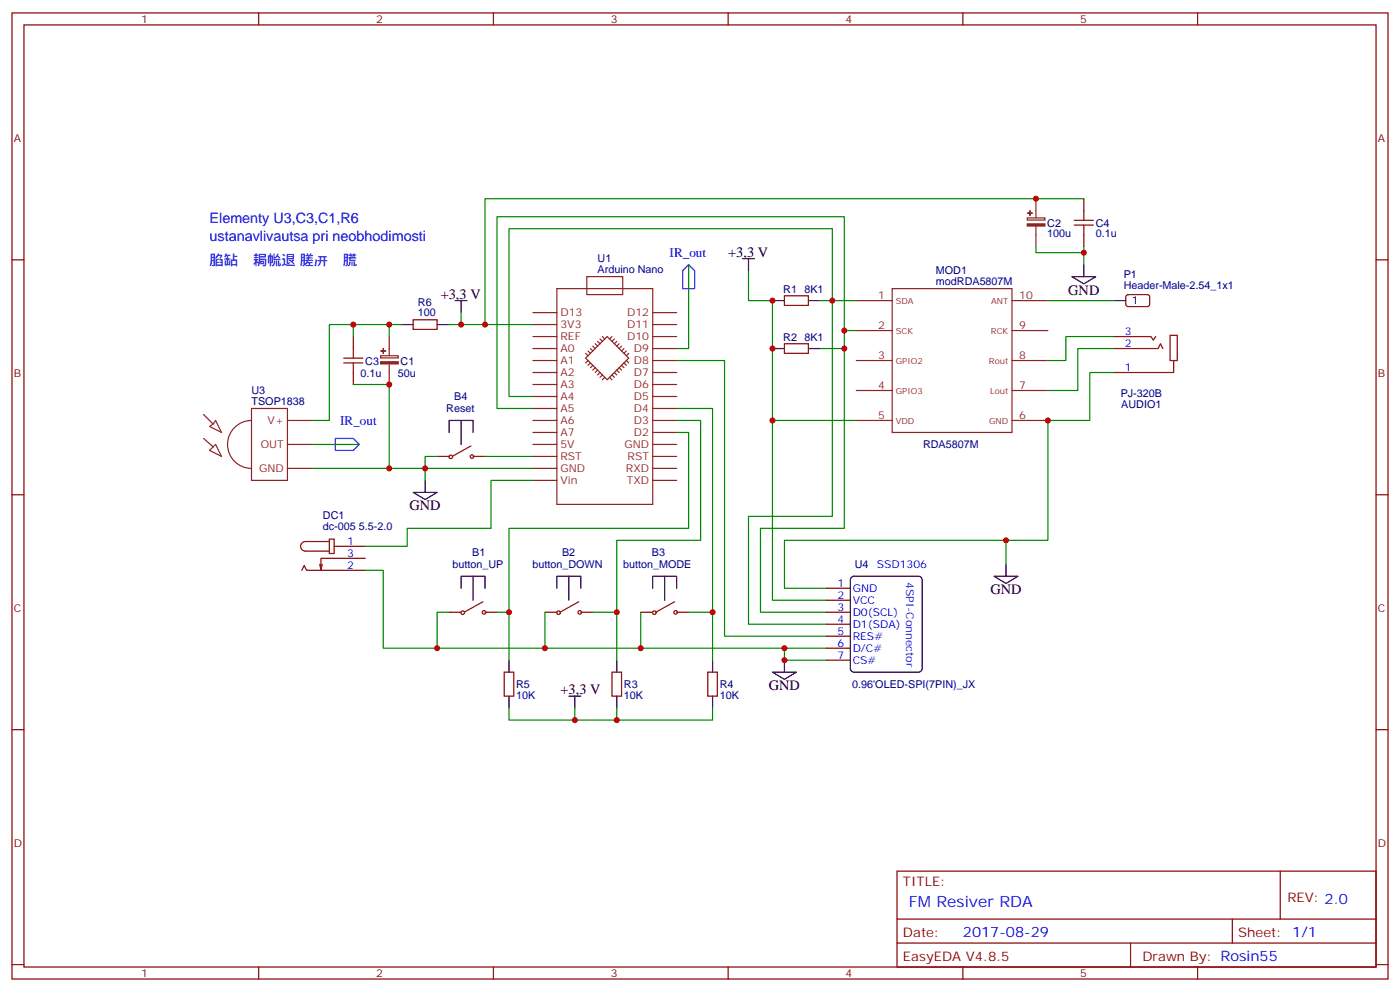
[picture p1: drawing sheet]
<svg xmlns="http://www.w3.org/2000/svg" width="412mm" height="292mm" viewBox="0 0 412 292" stroke-linecap="round" stroke-linejoin="round" font-family="sans-serif">
<g fill="none" stroke="#870000" stroke-width=".35">
<path d="M3.5 3.8h405.4v284.3h-405.4zM7.1 7.3h398.2v277.3h-398.2zM76.2 3.8v3.5M145.3 3.8v3.5M214.5 3.8v3.5M283.6 3.8v3.5M352.8 3.8v3.5M319.3 58.5v3.5M3.5 76.5h3.6M319.3 69.1v3.5M405.3 76.5h3.6M104.1 99.1v3.5"/>
<path d="M121.7 94.1h7.1v2.8h-7.1zM231.1 87.1h7v2.8h-7zM328.1 99.1h10.9l.7 1 .7-1M331.8 86.9l.5-.2 5.9 .1 .5 .6-.1 2.4-.6 .4h-6l-.4-.7v-2.1zM344.7 98.7h2.1v7.4h-2.1zM104.1 109.6v3.6M231.1 101.2h7v2.8h-7zM328.1 102.6h13l.7-1.4 .7 1.4M345.7 106.1v3.5h-17.6M128.8 134.3h3.5M139.3 134.3h3.6M3.5 145.6h3.6"/>
<path d="M97 158.7h1.4v4.2h-1.4zM97 159.4h-7a1.41 1.41 0 0 0-1.5 1.4 1.41 1.41 0 0 0 1.5 1.4h7M405.3 145.6h3.6M88.9 167.9l.7-1.5 .7 1.5h17.3M94.9 166.1l-.4 1.8M98.4 160.8h9.2M107.6 164.3h-13.1v3.6l-.3-1.8M243.4 176.7h7.1M243.4 173.1h7.1M132.3 180.2h3.5M142.9 180.2h3.5M148.5 197.8h2.8v7.1h-2.8z"/>
<path d="M160.5 180.2h3.5M171.1 180.2h3.5M180.3 197.8h2.8v7.1h-2.8zM188.7 180.2h3.6M199.3 180.2h3.5M208.5 197.8h2.8v7.1h-2.8zM243.4 180.2h7.1M243.4 194.3h7.1M243.4 190.8h7.1M243.4 187.3h7.1M243.4 183.7h7.1M3.5 214.8h3.6"/>
<path d="M405.3 214.8h3.6M264.2 256.4h141.1v28.2h-141.1zM377.1 256.4v14.1M264.2 270.5h141.1M264.2 277.6h141.1M333 277.6v7M363 270.5v7.1M3.5 283.9h3.6M76.2 284.6v3.5M145.3 284.6v3.5M214.5 284.6v3.5M283.6 284.6v3.5"/>
<path d="M352.8 284.6v3.5M405.3 283.9h3.6"/>
</g>
<g fill="none" stroke="#8c2424" stroke-width=".35">
<path d="M305.2 58.5v5.6M302.6 64.1h5.2v.7h-5.2zM305.2 66.6v6M114.7 99.1v5.6M157 95.5h7M157 99.1h7M157 92h7M164 84.9h28.3v63.5h-28.3zM172.9 81.4h10.5v5.3h-10.5zM176.7 99.8l.7 .7M177.4 99.1l.8 .7M180.3 99.1l-.7 .7"/>
<path d="M181 99.8l-.7 .7M192.3 95.5h7M192.3 99.1h7M192.3 92h7M252.2 88.5h10.6M252.2 97.3h10.6M262.8 84.9h35.3v42.4h-35.3zM298.1 88.5h10.6M298.1 97.3h10.6M112.1 104.7h5.2v.6h-5.2zM114.7 107.2v6M157 102.6h7"/>
<path d="M157 106.1h7M157 109.6h7M157 113.2h7M157 116.7h7M172.5 105.4l6.4-6.3 6.3 6.3-6.3 6.4zM172.5 104l.7 .7M173.2 103.3l.7 .7M173.2 106.1l-.7 .7M173.9 102.6l.7 .7M173.9 106.8l-.7 .7M174.6 101.9l.7 .7M174.6 107.5l-.7 .7"/>
<path d="M175.3 101.2l.7 .7M175.3 108.2l-.7 .7M176 100.5l.7 .7M176 108.9l-.7 .7M176.7 109.6l-.7 .7M177.4 110.3l-.7 .8M178.2 111.1l-.8 .7M179.6 111.1l.7 .7M180.3 110.3l.7 .8M181 109.6l.7 .7M181.7 108.9l.7 .7M181.7 100.5l-.7 .7"/>
<path d="M182.4 108.2l.7 .7M182.4 101.2l-.7 .7M183.1 107.5l.7 .7M183.1 101.9l-.7 .7M183.8 106.8l.7 .7M183.8 102.6l-.7 .7M184.5 106.1l.7 .7M184.5 103.3l-.7 .7M185.2 104l-.7 .7M192.3 102.6h7M192.3 106.1h7M192.3 109.6h7"/>
<path d="M192.3 113.2h7M192.3 116.7h7M252.2 106.1h10.6M252.2 114.9h10.6M298.1 106.1h10.6M298.1 114.9h10.6M60 122l2.8 2.8M60 129l2.8 2.5M63.5 130.8l1.8 3.5-3.6-1.7zM63.5 123.8l1.8 3.5-3.6-1.8 1.1-.7zM74.1 123.8a7.1 7.1 0 0 0-7.1 7 7.1 7.1 0 0 0 7.1 7.1M74.1 120.2h10.6v21.2h-10.6z"/>
<path d="M84.7 123.8h7M84.7 130.8h7M84.7 137.9h7M157 120.2h7M157 123.8h7M157 127.3h7M157 130.8h7M157 134.3h7M157 137.9h7M192.3 120.2h7M192.3 123.8h7M192.3 127.3h7"/>
<path d="M192.3 130.8h7M192.3 134.3h7M192.3 137.9h7M252.2 123.8h10.6M298.1 123.8h10.6M157 141.4h7M192.3 141.4h7"/>
</g>
<g fill="none" stroke="#008700" stroke-width=".35">
<path d="M319.3 58.5h-176.4v37M202.8 77.9v24.7h-3.5M220.5 79.7v8.8h7v35.3M305.2 72.6v1.8h14.1M319.3 72.6v5.3M104.1 95.5h-7.1v28.3h-5.3M114.7 95.5v3.6M118.2 95.5h-14.1v3.6M135.8 92v3.5h-3.5M135.8 95.5h21.2M241.7 88.5h3.5v63.5h-24.7v31.7h22.9M248.7 97.3h3.5"/>
<path d="M252.2 88.5h-7v-21.2h-95.3v49.4h7.1M308.7 88.5h19.4M328.1 99.1h-14.1v7h-5.3M104.1 113.2h10.6v24.7M199.3 106.1h14.1v81.2h30M241.7 102.6h7v-38.8h-102.3v56.4h10.6M248.7 102.6v52.9h-24.7v24.7h19.4M328.1 109.6h-7.1v14.2h-12.3v35.2h-12.4M328.1 102.6h-10.6v12.3h-8.8M91.7 137.9h65.3M91.7 130.8h14.1M128.8 134.3h-3.6v7.1"/>
<path d="M142.9 134.3h14.1M199.3 120.2h10.6v74.1M199.3 123.8h7.1v35.2h-24.7v21.2h-7.1M199.3 127.3h3.5v28.2h-52.9v38.8M252.2 123.8h-24.7v52.9h15.9M157 141.4h-12.4v14.1h-24.7v5.3h-12.3M107.6 167.9h5.3v22.9h15.9M296.3 166.1v-7.1h-65.2v14.1h12.3M132.3 180.2h-3.5v10.6h31.7M146.4 180.2h3.5M160.5 180.2v10.6h28.2M181.7 180.2v14.1"/>
<path d="M188.7 180.2v10.6h42.4M202.8 180.2h7.1M243.4 190.8h-12.3v3.5h12.3M149.9 208.4v3.5h19.4M169.3 208.4v3.5h12.4M181.7 208.4v3.5h28.2v-3.5"/>
</g>
<g fill="none" stroke="#000" stroke-width=".35">
<path d="M218.7 76.1h3.5M220.5 76.1v3.6M319.3 77.9v3.5M118.2 95.5h3.5M128.8 95.5h3.5M134.1 88.5h3.5M135.8 88.5v3.5M227.5 88.5h3.6M238.1 88.5h3.6M315.7 81.4h7.1l-3.5 2.1zM328.1 88.5h3.5M227.5 102.6h3.6"/>
<path d="M238.1 102.6h3.6M132.3 127.3v-3.5h7v3.5M135.8 123.8v7M121.7 144.9h7.1l-3.6 2.1zM125.2 141.4v3.5M135.8 173.1v-3.5h7.1v3.5M139.3 169.6v7.1M164 173.1v-3.5h7.1v3.5M167.6 169.6v7.1M192.3 173.1v-3.5h7v3.5M195.8 169.6v7.1M250.7 170l.8-.4h19.1l.8 .4 .2 .7v26.1l-.4 .8-.6 .2h-19.1l-.8-.4-.2-.6v-26.1z"/>
<path d="M292.8 169.6h7.1l-3.6 2.1zM296.3 166.1v3.5M149.9 194.3v3.5M181.7 194.3v3.5M209.9 194.3v3.5M227.5 197.8h7.1l-3.5 2.2zM231.1 194.3v3.5M149.9 204.9v3.5M167.6 204.9h3.5M169.3 204.9v3.5M181.7 204.9v3.5M209.9 204.9v3.5"/>
</g>
<g fill="none" stroke="#a10000" stroke-width=".35">
<path d="M316.4 66.3h5.7M316.4 64.8h5.7M319.3 62v2.8M319.3 66.3v2.8M101.2 106.8h5.7M101.2 105.4h5.7M104.1 102.6v2.8M104.1 106.8v2.8M138.7 131.3l-5.4 2.9M142.3 177.1l-5.4 3M170.5 177.1l-5.4 3M198.7 177.1l-5.4 3"/>
<circle cx="132.8" cy="134.5" r=".53"/>
<circle cx="139" cy="134.4" r=".53"/>
<circle cx="136.3" cy="180.3" r=".53"/>
<circle cx="142.6" cy="180.2" r=".53"/>
<circle cx="164.5" cy="180.3" r=".53"/>
<circle cx="170.8" cy="180.2" r=".53"/>
<circle cx="192.8" cy="180.3" r=".53"/>
<circle cx="199" cy="180.2" r=".53"/>
</g>
<g fill="#8c2424" stroke="#8c2424" stroke-width=".35">
<path d="M112.1 106.5h5.2v.6h-5.2z"/>
<path d="M112.2 103.3h1.4z"/>
<path d="M112.9 102.6v1.4z"/>
<path d="M302.6 65.9h5.2v.6h-5.2z"/>
<path d="M302.7 62.7l1.4 .1z"/>
<path d="M303.4 62v1.4z"/>
</g>
<path d="M202.8 77.9l1.8 1.8v5.2h-3.5v-5.2zM98.8 129h5.3l1.7 1.8-1.7 1.8h-5.3z" fill="none" stroke="#00f" stroke-width=".35"/>
<g fill="#c00">
<circle cx="305.2" cy="58.5" r=".88"/>
<circle cx="149.9" cy="180.2" r=".88"/>
<circle cx="181.7" cy="180.2" r=".88"/>
<circle cx="209.9" cy="180.2" r=".88"/>
<circle cx="308.7" cy="123.8" r=".88"/>
<circle cx="128.8" cy="190.8" r=".88"/>
<circle cx="114.7" cy="113.2" r=".88"/>
<circle cx="114.7" cy="137.9" r=".88"/>
<circle cx="125.2" cy="137.9" r=".88"/>
<circle cx="114.7" cy="95.5" r=".88"/>
<circle cx="160.5" cy="190.8" r=".88"/>
<circle cx="188.7" cy="190.8" r=".88"/>
<circle cx="248.7" cy="97.3" r=".88"/>
<circle cx="245.2" cy="88.5" r=".88"/>
<circle cx="248.7" cy="102.6" r=".88"/>
<circle cx="231.1" cy="190.8" r=".88"/>
<circle cx="181.7" cy="211.9" r=".88"/>
<circle cx="169.3" cy="211.9" r=".88"/>
<circle cx="104.1" cy="95.5" r=".88"/>
<circle cx="319.3" cy="74.4" r=".88"/>
<circle cx="296.3" cy="159" r=".88"/>
<circle cx="227.5" cy="123.8" r=".88"/>
<circle cx="231.1" cy="194.3" r=".88"/>
<circle cx="135.8" cy="95.5" r=".88"/>
<circle cx="142.9" cy="95.5" r=".88"/>
<circle cx="227.5" cy="102.6" r=".88"/>
<circle cx="227.5" cy="88.5" r=".88"/>
</g>
<text font-size="4.6" fill="#00f" x="267.8" y="267">FM Resiver RDA</text>
<g font-size="4.2" fill="#00f">
<text x="61.7" y="65.5">Elementy U3,C3,C1,R6</text>
<text x="61.7" y="70.8">ustanavlivautsa pri neobhodimosti</text>
<text x="61.7" y="77.9">䐄䍄ᑁ䎤㡃退 䐤㕃ꑁ䐠</text>
<text x="283.6" y="275.8">2017-08-29</text>
</g>
<g font-size="4.2">
<text x="214.5" y="75.8">+3,3 V</text>
<text x="129.8" y="88.1">+3,3 V</text>
<text x="314.7" y="86.7">GND</text>
<text x="120.6" y="150.2">GND</text>
<text x="291.7" y="174.9">GND</text>
<text x="226.5" y="203.1">GND</text>
<text x="165.1" y="204.2">+3,3 V</text>
</g>
<g font-size="3.9" fill="#00f">
<text x="197.3" y="75.7">IR_out</text>
<text x="100.2" y="125">IR_out</text>
</g>
<g font-size="3.9" fill="#800">
<text x="266" y="260.6">TITLE:</text>
<text x="379.2" y="265.6">REV: 2.0</text>
<text x="266" y="275.8">Date:</text>
<text x="364.8" y="275.8">Sheet: 1/1</text>
<text x="266" y="282.9">EasyEDA V4.8.5</text>
<text x="336.5" y="282.9">Drawn By: Rosin55</text>
</g>
<g font-size="3.2" fill="#800">
<text x="41.6" y="6.8">1</text>
<text x="110.8" y="6.8">2</text>
<text x="179.9" y="6.8">3</text>
<text x="249.1" y="6.8">4</text>
<text x="318.2" y="6.8">5</text>
<text x="4.1" y="41.9">A</text>
<text x="405.9" y="41.9">A</text>
<text x="4.1" y="111.1">B</text>
<text x="405.9" y="111.1">B</text>
<text x="4.1" y="180.2">C</text>
<text x="405.9" y="180.2">C</text>
<text x="4.1" y="249.3">D</text>
<text x="405.9" y="249.3">D</text>
<text x="41.6" y="287.6">1</text>
<text x="110.8" y="287.6">2</text>
<text x="179.9" y="287.6">3</text>
<text x="249.1" y="287.6">4</text>
<text x="318.2" y="287.6">5</text>
</g>
<g font-size="3.2" fill="#000080">
<text x="308.5" y="69.7">100u</text>
<text x="308.5" y="66.7">C2</text>
<text x="322.8" y="69.7">0.1u</text>
<text x="322.8" y="66.7">C4</text>
<text x="176.1" y="77.2">U1</text>
<text x="176.1" y="80.4">Arduino Nano</text>
<text x="275.7" y="83.9">modRDA5807M</text>
<text x="275.7" y="80.7">MOD1</text>
<text x="331" y="82">P1</text>
<text x="230.7" y="86.1">R1</text>
<text x="237" y="86.1">8K1</text>
<text x="331" y="85.1">Header-Male-2.54_1x1</text>
<text x="123.1" y="93.1">100</text>
<text x="123.1" y="90.1">R6</text>
<text x="230.7" y="100.2">R2</text>
<text x="237" y="100.2">8K1</text>
<text x="107.6" y="107.3">C3</text>
<text x="118" y="107.3">C1</text>
<text x="106.2" y="110.8">0.1u</text>
<text x="117.2" y="110.8">50u</text>
<text x="74.1" y="119.2">TSOP1838</text>
<text x="74.1" y="116">U3</text>
<text x="133.8" y="117.8">B4</text>
<text x="330.1" y="116.9">PJ-320B</text>
<text x="131.5" y="121.4">Reset</text>
<text x="330.3" y="120.1">AUDIO1</text>
<text x="271.9" y="131.9">RDA5807M</text>
<text x="95.1" y="152.9">DC1</text>
<text x="95.1" y="156.1">dc-005 5.5-2.0</text>
<text x="133.3" y="167.2">button_UP</text>
<text x="139.1" y="163.7">B1</text>
<text x="156.9" y="167.2">button_DOWN</text>
<text x="165.6" y="163.7">B2</text>
<text x="183.6" y="167.2">button_MODE</text>
<text x="192" y="163.7">B3</text>
<text x="251.8" y="167.2">U4</text>
<text x="152.1" y="202.5">R5</text>
<text x="183.8" y="202.5">R3</text>
<text x="212" y="202.5">R4</text>
<text x="251.1" y="202.5">0.96'OLED-SPI(7PIN)_JX</text>
<text x="152" y="205.7">10K</text>
<text x="183.8" y="205.7">10K</text>
<text x="212" y="205.7">10K</text>
</g>
<g font-size="3.2" fill="#8d2323">
<text x="258.7" y="88.1">1</text>
<text x="300.2" y="88.1">10</text>
<text x="165.1" y="93.1">D13</text>
<text x="184.7" y="93.1">D12</text>
<text x="165.1" y="100.1">REF</text>
<text x="165.1" y="96.6">3V3</text>
<text x="184.7" y="96.6">D11</text>
<text x="184.7" y="100.1">D10</text>
<text x="258.7" y="96.9">2</text>
<text x="300.2" y="96.9">9</text>
<text x="165.1" y="107.2">A1</text>
<text x="165.1" y="103.6">A0</text>
<text x="186.7" y="103.6">D9</text>
<text x="186.7" y="107.2">D8</text>
<text x="258.7" y="105.8">3</text>
<text x="300.2" y="105.8">8</text>
<text x="165.1" y="110.7">A2</text>
<text x="186.7" y="110.7">D7</text>
<text x="165.1" y="117.8">A4</text>
<text x="165.1" y="114.2">A3</text>
<text x="186.7" y="114.2">D6</text>
<text x="186.7" y="117.8">D5</text>
<text x="258.7" y="114.6">4</text>
<text x="300.2" y="114.6">7</text>
<text x="78.8" y="124.8">V+</text>
<text x="165.1" y="124.8">A6</text>
<text x="165.1" y="121.3">A5</text>
<text x="186.7" y="121.3">D4</text>
<text x="186.7" y="124.8">D3</text>
<text x="258.7" y="123.4">5</text>
<text x="300.2" y="123.4">6</text>
<text x="76.8" y="131.9">OUT</text>
<text x="165.1" y="131.9">5V</text>
<text x="165.1" y="128.3">A7</text>
<text x="183.9" y="131.9">GND</text>
<text x="186.7" y="128.3">D2</text>
<text x="165.1" y="135.4">RST</text>
<text x="184.9" y="135.4">RST</text>
<text x="76.3" y="138.9">GND</text>
<text x="165.1" y="142.5">Vin</text>
<text x="165.1" y="138.9">GND</text>
<text x="184.4" y="138.9">RXD</text>
<text x="184.6" y="142.5">TXD</text>
</g>
<text font-size="3.2" x="333.4" y="89.5">1</text>
<g font-size="3.2" fill="#00f">
<text x="331.4" y="98.7">3</text>
<text x="331.4" y="102.2">2</text>
<text x="331.4" y="109.3">1</text>
<text x="102.3" y="160.4">1</text>
<text x="102.3" y="167.5">2</text>
<text x="102.3" y="164">3</text>
<text x="258.3" y="167.2">SSD1306</text>
<text x="246.7" y="172.8">1</text>
<text x="267" y="171.3" transform="rotate(90 267 171.3)">4SPI-Connector</text>
<text x="246.7" y="179.8">3</text>
<text x="246.7" y="176.3">2</text>
<text x="251.2" y="177.7">VCC</text>
<text x="251.2" y="174.2">GND</text>
<text x="246.7" y="183.4">4</text>
<text x="251.2" y="184.8">D1(SDA)</text>
<text x="251.2" y="181.3">D0(SCL)</text>
<text x="246.7" y="190.4">6</text>
<text x="246.7" y="186.9">5</text>
<text x="251.2" y="191.8">D/C#</text>
<text x="251.2" y="188.3">RES#</text>
<text x="246.7" y="194">7</text>
<text x="251.2" y="195.4">CS#</text>
</g>
<g font-size="2.5" fill="#8d2323">
<text x="263.9" y="89.5">SDA</text>
<text x="292" y="89.5">ANT</text>
<text x="263.9" y="98.4">SCK</text>
<text x="291.9" y="98.4">RCK</text>
<text x="263.9" y="107.2">GPIO2</text>
<text x="291.3" y="107.2">Rout</text>
<text x="263.9" y="116">GPIO3</text>
<text x="291.6" y="116">Lout</text>
<text x="263.9" y="124.8">VDD</text>
<text x="291.4" y="124.8">GND</text>
</g>
</svg>
